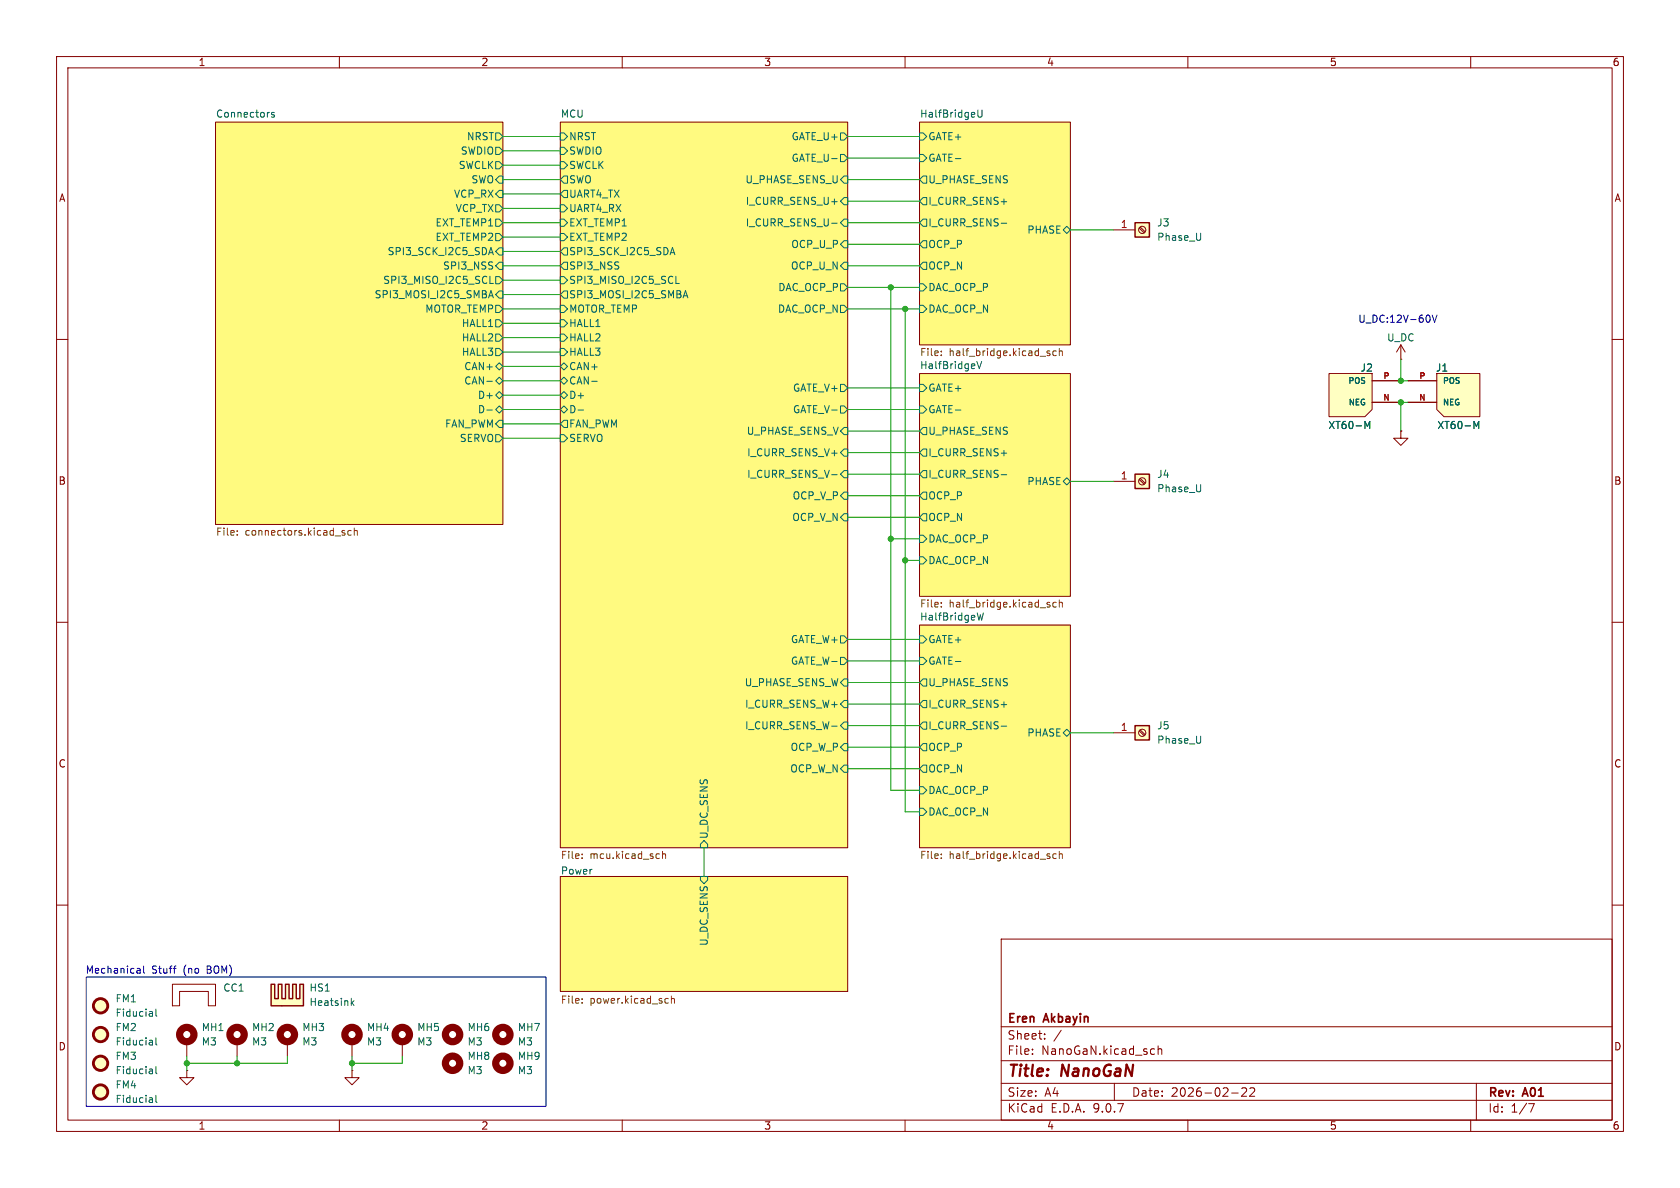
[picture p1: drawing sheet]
<svg xmlns="http://www.w3.org/2000/svg" width="297mm" height="210mm" viewBox="0 0 297 210" stroke-linecap="round" stroke-linejoin="round" font-family="sans-serif">
<g fill="none" stroke="#840000" stroke-width=".18">
<path d="M10 10h277v190h-277zM12 12h273v186h-273zM60 10v2M110 10v2M160 10v2M210 10v2M260 10v2M38.1 21.6h50.8v71.1h-50.8zM99.1 21.6h50.8v128.3h-50.8zM162.6 21.6h26.6v39.4h-26.6zM10 60h2M162.6 66h26.6v39.4h-26.6z"/>
<path d="M285 60h2M10 110h2M162.6 110.5h26.6v39.4h-26.6zM285 110h2M99.1 154.9h50.8v20.4h-50.8zM10 160h2M177 166h108v32h-108zM285 160h2M60 198v2M110 198v2M160 198v2M177 194.5h108"/>
<path d="M177 191.5h108M177 187.5h108M177 181.5h108M182.5 186.3v.1M182.5 185.5v.1M184.7 183.6v.1M184.7 182.8v.1M187.6 182.1l-1.3 2M197 191.5v3M203.7 185.4l.4 .1M204.1 186.3l-.4 .1M204.7 185.5l.3-.1 .3 .1 .1 .9"/>
<path d="M204.7 184.9v1.5M210 198v2M217.7 193.2h1.2M219.5 192.4l.6-.1 .2 .1 .1 .3-.9 1.1h.9M221 192.4l.5-.1 .2 .1 .1 .3-.9 1.1h.9M260 198v2M261 191.5v6.5M270.2 195.1h1l-.6 1.5"/>
</g>
<g fill="#fffa80" stroke="#fffa80" stroke-width=".18">
<path d="M99.1 21.6h50.8v128.3h-50.8z"/>
<path d="M99.1 154.9h50.8v20.4h-50.8z"/>
</g>
<g fill="#fffa7f" stroke="#fffa7f" stroke-width=".18">
<path d="M162.6 66h26.6v39.4h-26.6z"/>
<path d="M38.1 21.6h50.8v71.1h-50.8z"/>
<path d="M162.6 110.5h26.6v39.4h-26.6z"/>
<path d="M162.6 21.6h26.6v39.4h-26.6z"/>
</g>
<g fill="none" stroke="#006464" stroke-width=".18">
<path d="M48.5 19.9h-.3l-.2 .1 .1 .2 .4 .2v.3h-.5M172.9 19.4v1.1l.2 .2h.4l.1-.2v-1.1M87.6 36.2h.7l.6 .6-.6 .7h-.7zM87.6 23.5h.7l.6 .6-.6 .7h-.7zM87.6 28.6h.7l.6 .6-.6 .6h-.7zM87.6 26h.7l.6 .7-.6 .6h-.7zM87.6 38.7h.7l.6 .7-.6 .6h-.7zM88.3 33.7h.6v1.2h-.6l-.7-.6zM88.3 31.1h.6v1.3h-.6l-.7-.6zM99.1 26h.6l.6 .7-.6 .6h-.6zM99.1 28.6h.6l.6 .6-.6 .6h-.6zM99.1 23.5h.6l.6 .6-.6 .7h-.6z"/>
<path d="M99.1 38.7h.6l.6 .7-.6 .6h-.6zM99.1 36.2h.6l.6 .6-.6 .7h-.6zM99.7 31.1h.6v1.3h-.6l-.6-.6zM99.7 33.7h.6v1.2h-.6l-.6-.6zM147 35.7h1M147 39.5h1M148.6 27.3h.6l.7 .6-.7 .7h-.6zM148.6 23.5h.6l.7 .6-.7 .7h-.6zM149.2 31.1h.7v1.3h-.7l-.6-.6zM149.2 34.9h.7v1.3h-.7l-.6-.6zM149.2 38.7h.7v1.3h-.7l-.6-.6zM162.6 27.3h.6l.6 .6-.6 .7h-.6z"/>
<path d="M162.6 23.5h.6l.6 .6-.6 .7h-.6zM163.2 31.1h.6v1.3h-.6l-.6-.6zM163.2 34.9h.6v1.3h-.6l-.6-.6zM163.2 38.7h.6v1.3h-.6l-.6-.6zM177 39.5h1M86.4 52.6l.4-1.2 .4 1.2M86.5 52.3h.6M86.5 44.7h.6M86.6 50.1h.6M86.8 43.8l.4 1.2M87.6 48.9h.7l.6 .6-.6 .7h-.7zM87.6 44.5l.7-.7h.6v1.3h-.6z"/>
<path d="M87.6 56.5h.7l.6 .7-.6 .6h-.7zM87.6 54h.7l.6 .6-.6 .6h-.7zM87.6 59.1h.7l.6 .6-.6 .6h-.7zM87.6 41.3h.7l.6 .6-.6 .6h-.7zM88.3 51.4h.6v1.3h-.6l-.7-.6zM88.3 46.4h.6v1.2h-.6l-.7-.6zM99.1 41.3h.6l.6 .6-.6 .6h-.6zM99.1 48.9h.6l.6 .6-.6 .7h-.6zM99.1 44.5l.6-.7h.6v1.3h-.6zM99.1 54h.6l.6 .6-.6 .6h-.6zM99.1 59.1h.6l.6 .6-.6 .6h-.6zM99.1 56.5h.6l.6 .7-.6 .6h-.6z"/>
<path d="M99.7 51.4h.6v1.3h-.6l-.6-.6zM99.7 46.4h.6v1.2h-.6l-.6-.6zM118.6 44.7h.6M118.9 43.8l.4 1.2M119.5 50.1h.6M120.8 52.6l.4-1.2 .4 1.2M120.9 52.3h.6M148.6 50.2h.6l.7 .6-.7 .6h-.6zM148.6 54h.6l.7 .6-.7 .6h-.6zM149.2 42.5h.7v1.3h-.7l-.6-.6zM149.2 46.4h.7v1.2h-.7l-.6-.6zM162.6 54h.6l.6 .6-.6 .6h-.6z"/>
<path d="M162.6 50.2h.6l.6 .6-.6 .6h-.6zM163.2 42.5h.6v1.3h-.6l-.6-.6zM163.2 46.4h.6v1.2h-.6l-.6-.6zM188 40.6l.6-.6 .6 .6-.6 .7zM86.1 72.5h.9M86.1 67.4h.9M87.6 61.6h.7l.6 .6-.6 .7h-.7zM87.6 69.9l.7-.7 .6 .7-.6 .6zM87.6 76.8h.7l.6 .7-.6 .6h-.7zM87.6 64.8l.7-.7 .6 .7-.6 .6zM87.6 67.3l.7-.6 .6 .6-.6 .6zM88.3 71.8l.6 .6-.6 .6-.7-.6z"/>
<path d="M88.3 74.3h.6v1.3h-.6l-.7-.7zM99.1 61.6h.6l.6 .6-.6 .7h-.6zM99.1 69.9l.6-.7 .6 .7-.6 .6zM99.1 76.8h.6l.6 .7-.6 .6h-.6zM99.1 64.8l.6-.7 .6 .7-.6 .6zM99.1 67.3l.6-.6 .6 .6-.6 .6zM99.7 71.8l.6 .6-.6 .6-.6-.6zM99.7 74.3h.6v1.3h-.6l-.6-.7zM102.2 72.5h1M104.6 67.4h1M148.6 71.8h.6l.7 .6-.7 .6h-.6zM148.6 67.9h.6l.7 .7-.7 .6h-.6z"/>
<path d="M149.2 75.6h.7v1.2h-.7l-.6-.6zM149.2 79.4h.7v1.2h-.7l-.6-.6zM162.6 71.8h.6l.6 .6-.6 .6h-.6zM162.6 67.9h.6l.6 .7-.6 .6h-.6zM163.2 75.6h.6v1.2h-.6l-.6-.6zM163.2 79.4h.6v1.2h-.6l-.6-.6zM172.7 63.9l.4 1.3 .4-1.3M147 83.9h1M149.2 87h.7v1.3h-.7l-.6-.7zM149.2 90.8h.7v1.3h-.7l-.6-.7zM149.2 83.2h.7v1.3h-.7l-.6-.7zM162.6 98.4h.6l.6 .7-.6 .6h-.6z"/>
<path d="M162.6 94.6h.6l.6 .7-.6 .6h-.6zM163.2 87h.6v1.3h-.6l-.6-.7zM163.2 90.8h.6v1.3h-.6l-.6-.7zM163.2 83.2h.6v1.3h-.6l-.6-.7zM177 83.9h1M188 85.1l.6-.6 .6 .6-.6 .6zM148.6 112.4h.6l.7 .6-.7 .7h-.6zM148.6 116.2h.6l.7 .6-.7 .7h-.6zM162.6 116.2h.6l.6 .6-.6 .7h-.6zM162.6 112.4h.6l.6 .6-.6 .7h-.6zM173.8 108.3l-.3 1.3-.2-.9-.2 .9M147 128.4h1"/>
<path d="M149.2 120h.7v1.3h-.7l-.6-.6zM149.2 131.4h.7v1.3h-.7l-.6-.6zM149.2 135.3h.7v1.2h-.7l-.6-.6zM149.2 127.6h.7v1.3h-.7l-.6-.6zM149.2 123.8h.7v1.3h-.7l-.6-.6zM162.6 139.1h.6l.6 .6-.6 .6h-.6zM163.2 120h.6v1.3h-.6l-.6-.6zM163.2 135.3h.6v1.2h-.6l-.6-.6zM163.2 131.4h.6v1.3h-.6l-.6-.6zM163.2 123.8h.6v1.3h-.6l-.6-.6zM163.2 127.6h.6v1.3h-.6l-.6-.6zM177 128.4h1"/>
<path d="M188 129.5l.6-.6 .6 .6-.6 .7zM123.8 154.9h1.3v.7l-.6 .6-.7-.6zM124.5 148.6l.6 .6v.7h-1.3v-.7zM162.6 142.9h.6l.6 .6-.6 .6h-.6z"/>
</g>
<g fill="none" stroke="#725600" stroke-width=".18">
<path d="M166.4 62.1v.1M166.4 62.7v.2M185.3 62.4l.3 .1v.2l-.1 .2h-.3M185.3 62l.3 .1M186.7 62.1l-.3-.1-.3 .3 .1 .5h.5M187.3 61.6v1.3M187.3 62.1l.2-.1 .3 .1v.8M41.9 94.5v.1M41.9 93.8v.2M60.8 94.2l.2 .2-.2 .2M60.8 93.8h.1M62.1 93.8h-.4l-.2 .2 .1 .6h.5"/>
<path d="M62.6 93.9l.2-.1h.3l.1 .8M62.6 93.3v1.3M166.4 107.2v.1M166.4 106.5v.2M185.3 106.9l.3 .1v.1l-.1 .2h-.3M185.3 106.5h.3M186.7 106.5h-.3l-.3 .2 .1 .6h.5M187.3 106.6l.2-.1h.3v.8M187.3 106v1.3M102.9 151.6v.2M102.9 151v.1M116.5 150.9l.1 .1"/>
<path d="M116.6 151.7l-.1 .1M117.1 150.5v1.3M117.1 151l.2-.1 .3 .1 .1 .8M166.4 151v.1M166.4 151.6v.2M185.3 150.9l.3 .1M185.3 151.3l.3 .1v.2l-.1 .2h-.3M186.7 151l-.3-.1-.3 .3 .1 .5h.5M187.3 151l.2-.1 .3 .1v.8M187.3 150.5v1.3M102.9 176.6v.1M102.9 177.2v.1"/>
<path d="M117.8 176.5l.3 .1M118.1 177.3h-.3M118.7 176.6l.2-.1 .3 .1v.7M118.7 176.1v1.2"/>
</g>
<path d="M200.7 83.8h2.5v2.6h-2.5z" fill="#ffffc2"/>
<path d="M200.7 83.8h2.5v2.6h-2.5z" fill="none" stroke="#840000" stroke-width=".25"/>
<g fill="none" stroke="#840000" stroke-width=".18">
<path d="M196.8 85.1h3.9M201.4 84.8l.9 .8M201.6 84.6l.8 .8"/>
<circle cx="201.9" cy="85.1" r=".63"/>
</g>
<path d="M212.3 85.7l-.1 1.1" fill="none" stroke="#006464" stroke-width=".18"/>
<path d="M200.7 39.4h2.5v2.5h-2.5z" fill="#ffffc2"/>
<path d="M200.7 39.4h2.5v2.5h-2.5z" fill="none" stroke="#840000" stroke-width=".25"/>
<g fill="none" stroke="#840000" stroke-width=".18">
<path d="M196.8 40.6h3.9M201.4 40.3l.9 .8M201.6 40.1l.8 .9"/>
<circle cx="201.9" cy="40.6" r=".63"/>
</g>
<path d="M212.3 41.2l-.1 1.2" fill="none" stroke="#006464" stroke-width=".18"/>
<path d="M200.7 128.3h2.5v2.5h-2.5z" fill="#ffffc2"/>
<path d="M200.7 128.3h2.5v2.5h-2.5z" fill="none" stroke="#840000" stroke-width=".25"/>
<g fill="none" stroke="#840000" stroke-width=".18">
<path d="M196.8 129.5h3.9M201.4 129.2l.9 .8M201.6 129l.8 .9M33 189.2v1.3h1.3l-1.3 1.3-1.3-1.3h1.3M33 189.2h.1"/>
<circle cx="201.9" cy="129.5" r=".63"/>
</g>
<g fill="none" stroke="#006464" stroke-width=".18">
<path d="M212.3 130.1l-.1 1.2M26.9 183.9l.1 .8M26.9 189l.1 .8M26.9 194.1l.1 .8M27 189.7l-.2 .1M27 189.3h-.2M27 194.8l-.2 .1M27 194.3l-.2 .1M27 184.7h-.2M27 184.2h-.2M27.6 188.5v1.1l.1 .2M27.6 183.5v1l.1 .2"/>
<path d="M27.6 193.6v1.1l.1 .2"/>
</g>
<g fill="#ffffc2" stroke="#ffffc2" stroke-width=".18">
<circle cx="17.8" cy="188" r="1.27"/>
<circle cx="17.8" cy="193" r="1.27"/>
<circle cx="17.8" cy="182.9" r="1.27"/>
</g>
<g fill="none" stroke="#840000" stroke-width=".51">
<circle cx="17.8" cy="188" r="1.27"/>
<circle cx="17.8" cy="193" r="1.27"/>
<circle cx="17.8" cy="182.9" r="1.27"/>
</g>
<g fill="#ffffc2">
<path d="M47.9 174h.7v2.5h.6v-2.5h.6v2.5h.7l-.7 1.3h-1.9z"/>
<path d="M50.5 174h.6v2.5h.6v-2.5h.7v2.5h.6v-2.5h.6v3.8h-3.8l.7-1.3z"/>
</g>
<path d="M47.9 174h.7v2.5h.6v-2.5h.6v2.5h.7v-2.5h.6v2.5h.6v-2.5h.7v2.5h.6v-2.5h.6v3.8h-5.7z" fill="none" stroke="#840000" stroke-width=".25"/>
<path d="M26.9 178.9l.1 .7M27 179.6h-.2M27 179.1l-.2 .1M27.6 178.4v1.1l.1 .1M62.2 177.3l.4 .4M62.6 176.9l-.5 .5" fill="none" stroke="#006464" stroke-width=".18"/>
<g fill="none" stroke="#840000" stroke-width="1.3">
<circle cx="33" cy="182.9" r="1.27"/>
<circle cx="41.9" cy="182.9" r="1.27"/>
<circle cx="50.8" cy="182.9" r="1.27"/>
<circle cx="62.2" cy="182.9" r="1.27"/>
<circle cx="71.1" cy="182.9" r="1.27"/>
<circle cx="80" cy="188" r="1.27"/>
<circle cx="80" cy="182.9" r="1.27"/>
<circle cx="88.9" cy="188" r="1.27"/>
<circle cx="88.9" cy="182.9" r="1.27"/>
</g>
<path d="M247.6 63.5h.1M247.6 61l-.7 1.2M247.6 61l.8 1.2M247.6 61v2.5M30.5 174h7.6v3.8h-1.3v-2.5h-5.1v2.5h-1.2zM33 184.2v2.5M41.9 184.2v2.5M50.8 184.2v2.5M62.2 189.2v1.3h1.3l-1.3 1.3-1.2-1.3h1.2M62.2 189.2h.1M62.2 184.2v2.5M71.1 184.2v2.5" fill="none" stroke="#840000" stroke-width=".18"/>
<circle cx="17.8" cy="177.8" r="1.27" fill="#ffffc2" stroke="#ffffc2" stroke-width=".18"/>
<circle cx="17.8" cy="177.8" r="1.27" fill="none" stroke="#840000" stroke-width=".51"/>
<path d="M234.9 66h7.7v6.4l-1.3 1.3h-6.4z" fill="#ffffc2"/>
<path d="M234.9 66h7.7v6.4l-1.3 1.3h-6.4zM242.6 67.3h5M242.6 71.1h5M247.6 76.2v1.3h1.3l-1.3 1.2-1.2-1.2h1.2M247.6 76.2h.1" fill="none" stroke="#840000" stroke-width=".18"/>
<path d="M241.3 74.5l.4 .9 .5-.9v1.3" fill="none" stroke="#006464" stroke-width=".18"/>
<path d="M254 66h7.6v7.7h-6.3l-1.3-1.3z" fill="#ffffc2"/>
<path d="M242.6 67.3h5M242.6 71.1h5M247.6 76.2h.1M248.9 67.3h5.1M248.9 71.1h5.1M254 66h7.6v7.7h-6.3l-1.3-1.3z" fill="none" stroke="#840000" stroke-width=".18"/>
<path d="M241.3 74.5l.4 .9 .5-.9v1.3M260.6 74.5l.4 .9 .4-.9v1.3" fill="none" stroke="#006464" stroke-width=".18"/>
<g fill="none" stroke="#009600" stroke-width=".18">
<path d="M88.9 26.7h10.2M88.9 29.2h10.2M88.9 24.1h10.2M88.9 34.3h10.2M88.9 36.8h10.2M88.9 31.8h10.2M88.9 39.4h10.2M149.9 24.1h12.7M149.9 31.8h12.7M149.9 39.4h12.7M149.9 27.9h12.7M149.9 35.6h12.7"/>
<path d="M88.9 54.6h10.2M88.9 41.9h10.2M88.9 52.1h10.2M88.9 44.5h10.2M88.9 47h10.2M88.9 49.5h10.2M88.9 59.7h10.2M88.9 57.2h10.2M149.9 54.6h12.7M149.9 50.8h12.7M149.9 47h12.7M149.9 43.2h12.7"/>
<path d="M157.5 50.8v88.9h5.1M160 54.6v88.9h2.6M189.2 40.6h7.6M88.9 74.9h10.2M88.9 72.4h10.2M88.9 67.3h10.2M88.9 77.5h10.2M88.9 64.8h10.2M88.9 69.9h10.2M88.9 62.2h10.2M149.9 72.4h12.7M149.9 68.6h12.7"/>
<path d="M149.9 76.2h12.7M247.6 63.5v3.8h1.3M248.9 71.1h-1.3v5.1M149.9 87.6h12.7M149.9 91.4h12.7M149.9 83.8h12.7M149.9 80h12.7M157.5 95.3h5.1M160 99.1h2.6M189.2 85.1h7.6M149.9 113h12.7M149.9 116.8h12.7"/>
<path d="M149.9 120.7h12.7M149.9 132.1h12.7M149.9 128.3h12.7M149.9 124.5h12.7M149.9 135.9h12.7M189.2 129.5h7.6M124.5 149.9v5M33 186.7v2.5M41.9 186.7v1.3M50.8 186.7v1.3h-17.8M62.2 186.7v2.5M71.1 186.7v1.3h-8.9"/>
</g>
<path d="M252.8 55.9v.8M253.2 55.7l.4 1.3 .4-1.3M15.2 172.7h81.3v22.9h-81.3zM24.4 171.2h.3l.1 .8M24.8 172h-.4M24.8 171.5h-.4M25.4 170.8v1.1l.2 .1M30.6 171.2h.5M31 170.8h.1" fill="none" stroke="#0000c2" stroke-width=".18"/>
<g fill="#009600" stroke="#009600" stroke-width=".18">
<circle cx="62.2" cy="188" r=".46"/>
<circle cx="160" cy="54.6" r=".46"/>
<circle cx="157.5" cy="50.8" r=".46"/>
<circle cx="160" cy="99.1" r=".46"/>
<circle cx="157.5" cy="95.3" r=".46"/>
<circle cx="33" cy="188" r=".46"/>
<circle cx="41.9" cy="188" r=".46"/>
<circle cx="247.6" cy="67.3" r=".46"/>
<circle cx="247.6" cy="71.1" r=".46"/>
</g>
<g font-size="2.8" fill="#840000">
<text x="178" y="190.9">Title:</text>
<text x="187.7" y="190.9">NanoGaN</text>
</g>
<g font-size="2.1" fill="#840000">
<text x="178" y="184">Sheet:</text>
<text x="178" y="181.2">Eren</text>
<text x="184.7" y="181.2">Akbayin</text>
<text x="178" y="186.7">File:</text>
<text x="184.1" y="186.7">NanoGaN.kicad_sch</text>
<text x="178" y="196.9">KiCad</text>
<text x="178" y="194.1">Size:</text>
<text x="184.7" y="194.1">A4</text>
<text x="185.7" y="196.9">E.D.A.</text>
<text x="193.3" y="196.9">9.0.7</text>
<text x="200" y="194.1">Date:</text>
<text x="207" y="194.1">2026-02-22</text>
<text x="263" y="194.3">Rev:</text>
<text x="263" y="196.9">Id:</text>
<text x="267.1" y="196.9">1/7</text>
<text x="269.4" y="194.3">A01</text>
</g>
<g font-size="1.8" fill="#840000">
<text x="35" y="11.9">1</text>
<text x="85" y="11.9">2</text>
<text x="135" y="11.9">3</text>
<text x="185" y="11.9">4</text>
<text x="235" y="11.9">5</text>
<text x="285" y="11.9">6</text>
<text x="10.3" y="35.9">A</text>
<text x="285.3" y="35.9">A</text>
<text x="10.3" y="85.9">B</text>
<text x="285.3" y="85.9">B</text>
<text x="10.3" y="135.9">C</text>
<text x="285.3" y="135.9">C</text>
<text x="10.3" y="185.9">D</text>
<text x="285.3" y="185.9">D</text>
<text x="35" y="199.9">1</text>
<text x="85" y="199.9">2</text>
<text x="135" y="199.9">3</text>
<text x="185" y="199.9">4</text>
<text x="235" y="199.9">5</text>
<text x="285" y="199.9">6</text>
</g>
<g font-size="1.8" fill="#006464">
<text x="38.1" y="20.9">Connectors</text>
<text x="99.1" y="20.9">MCU</text>
<text x="162.6" y="20.9">HalfBridgeU</text>
<text x="81.4" y="27.5">SWDIO</text>
<text x="82.5" y="25">NRST</text>
<text x="100.5" y="27.5">SWDIO</text>
<text x="100.5" y="25">NRST</text>
<text x="139.9" y="28.8">GATE_U-</text>
<text x="139.9" y="25">GATE_U+</text>
<text x="164" y="28.8">GATE-</text>
<text x="164" y="25">GATE+</text>
<text x="80.2" y="35.2">VCP_RX</text>
<text x="81" y="30.1">SWCLK</text>
<text x="83.2" y="32.6">SWO</text>
<text x="100.5" y="30.1">SWCLK</text>
<text x="100.5" y="32.6">SWO</text>
<text x="100.5" y="35.2">UART4_TX</text>
<text x="131.7" y="32.6">U_PHASE_SENS_U</text>
<text x="164" y="32.6">U_PHASE_SENS</text>
<text x="76.9" y="40.2">EXT_TEMP1</text>
<text x="80.5" y="37.7">VCP_TX</text>
<text x="100.5" y="40.2">EXT_TEMP1</text>
<text x="100.5" y="37.7">UART4_RX</text>
<text x="131.7" y="36.4">I_CURR_SENS_U+</text>
<text x="131.7" y="40.2">I_CURR_SENS_U-</text>
<text x="164" y="36.4">I_CURR_SENS+</text>
<text x="164" y="40.2">I_CURR_SENS-</text>
<text x="181.5" y="41.5">PHASE</text>
<text x="204.5" y="40.2">J3</text>
<text x="68.4" y="45.3">SPI3_SCK_I2C5_SDA</text>
<text x="76.9" y="42.8">EXT_TEMP2</text>
<text x="78.2" y="47.9">SPI3_NSS</text>
<text x="100.5" y="42.8">EXT_TEMP2</text>
<text x="100.5" y="45.3">SPI3_SCK_I2C5_SDA</text>
<text x="100.5" y="47.9">SPI3_NSS</text>
<text x="139.7" y="47.9">OCP_U_N</text>
<text x="139.8" y="44">OCP_U_P</text>
<text x="164" y="44">OCP_P</text>
<text x="164" y="47.9">OCP_N</text>
<text x="204.5" y="42.8">Phase_U</text>
<text x="66.1" y="52.9">SPI3_MOSI_I2C5_SMBA</text>
<text x="67.6" y="50.4">SPI3_MISO_I2C5_SCL</text>
<text x="100.5" y="50.4">SPI3_MISO_I2C5_SCL</text>
<text x="100.5" y="52.9">SPI3_MOSI_I2C5_SMBA</text>
<text x="137.5" y="51.7">DAC_OCP_P</text>
<text x="164" y="51.7">DAC_OCP_P</text>
<text x="75.1" y="55.5">MOTOR_TEMP</text>
<text x="81.6" y="58">HALL1</text>
<text x="100.5" y="55.5">MOTOR_TEMP</text>
<text x="100.5" y="58">HALL1</text>
<text x="137.4" y="55.5">DAC_OCP_N</text>
<text x="164" y="55.5">DAC_OCP_N</text>
<text x="81.6" y="63.1">HALL3</text>
<text x="81.6" y="60.6">HALL2</text>
<text x="82" y="65.6">CAN+</text>
<text x="100.5" y="60.6">HALL2</text>
<text x="100.5" y="63.1">HALL3</text>
<text x="100.5" y="65.6">CAN+</text>
<text x="162.6" y="65.3">HalfBridgeV</text>
<text x="240.4" y="65.9">J2</text>
<text x="245.1" y="60.6">U_DC</text>
<text x="253.8" y="65.9">J1</text>
<text x="82" y="68.2">CAN-</text>
<text x="84.4" y="70.7">D+</text>
<text x="100.5" y="70.7">D+</text>
<text x="100.5" y="68.2">CAN-</text>
<text x="140.1" y="69.4">GATE_V+</text>
<text x="164" y="69.4">GATE+</text>
<text x="78.6" y="75.8">FAN_PWM</text>
<text x="84.4" y="73.3">D-</text>
<text x="100.5" y="73.3">D-</text>
<text x="100.5" y="75.8">FAN_PWM</text>
<text x="131.9" y="77.1">U_PHASE_SENS_V</text>
<text x="140.1" y="73.3">GATE_V-</text>
<text x="164" y="77.1">U_PHASE_SENS</text>
<text x="164" y="73.3">GATE-</text>
<text x="234.7" y="76">XT60-M</text>
<text x="254" y="76">XT60-M</text>
<text x="81.2" y="78.3">SERVO</text>
<text x="100.5" y="78.3">SERVO</text>
<text x="132" y="80.9">I_CURR_SENS_V+</text>
<text x="164" y="80.9">I_CURR_SENS+</text>
<text x="132" y="84.7">I_CURR_SENS_V-</text>
<text x="140" y="88.5">OCP_V_P</text>
<text x="164" y="88.5">OCP_P</text>
<text x="164" y="84.7">I_CURR_SENS-</text>
<text x="181.5" y="86">PHASE</text>
<text x="204.5" y="84.7">J4</text>
<text x="204.5" y="87.2">Phase_U</text>
<text x="140" y="92.3">OCP_V_N</text>
<text x="164" y="92.3">OCP_N</text>
<text x="164" y="99.9">DAC_OCP_N</text>
<text x="164" y="96.1">DAC_OCP_P</text>
<text x="139.7" y="113.9">GATE_W+</text>
<text x="162.6" y="109.8">HalfBridgeW</text>
<text x="164" y="113.9">GATE+</text>
<text x="139.7" y="117.7">GATE_W-</text>
<text x="164" y="117.7">GATE-</text>
<text x="131.6" y="121.5">U_PHASE_SENS_W</text>
<text x="131.6" y="125.3">I_CURR_SENS_W+</text>
<text x="164" y="121.5">U_PHASE_SENS</text>
<text x="164" y="125.3">I_CURR_SENS+</text>
<text x="131.6" y="129.1">I_CURR_SENS_W-</text>
<text x="164" y="129.1">I_CURR_SENS-</text>
<text x="181.5" y="130.4">PHASE</text>
<text x="204.5" y="129.1">J5</text>
<text x="204.5" y="131.7">Phase_U</text>
<text x="139.6" y="136.8">OCP_W_N</text>
<text x="139.7" y="132.9">OCP_W_P</text>
<text x="164" y="136.8">OCP_N</text>
<text x="164" y="132.9">OCP_P</text>
<text x="164" y="140.6">DAC_OCP_P</text>
<text x="125.3" y="148.4" transform="rotate(-90 125.3 148.4)">U_DC_SENS</text>
<text x="164" y="144.4">DAC_OCP_N</text>
<text x="99.1" y="154.7">Power</text>
<text x="125.3" y="167.3" transform="rotate(-90 125.3 167.3)">U_DC_SENS</text>
<text x="20.3" y="177.4">FM1</text>
<text x="20.3" y="179.9">Fiducial</text>
<text x="39.4" y="175.5">CC1</text>
<text x="54.6" y="175.5">HS1</text>
<text x="54.6" y="178">Heatsink</text>
<text x="20.3" y="182.5">FM2</text>
<text x="20.3" y="185">Fiducial</text>
<text x="35.6" y="185">M3</text>
<text x="35.6" y="182.5">MH1</text>
<text x="44.5" y="185">M3</text>
<text x="44.5" y="182.5">MH2</text>
<text x="53.3" y="185">M3</text>
<text x="53.3" y="182.5">MH3</text>
<text x="64.8" y="185">M3</text>
<text x="64.8" y="182.5">MH4</text>
<text x="73.7" y="185">M3</text>
<text x="73.7" y="182.5">MH5</text>
<text x="82.6" y="185">M3</text>
<text x="82.6" y="182.5">MH6</text>
<text x="91.4" y="185">M3</text>
<text x="91.4" y="182.5">MH7</text>
<text x="20.3" y="187.6">FM3</text>
<text x="20.3" y="190.1">Fiducial</text>
<text x="82.6" y="190.1">M3</text>
<text x="82.6" y="187.6">MH8</text>
<text x="91.4" y="190.1">M3</text>
<text x="91.4" y="187.6">MH9</text>
<text x="20.3" y="192.6">FM4</text>
<text x="20.3" y="195.2">Fiducial</text>
</g>
<g font-size="1.8" fill="#a90000">
<text x="198" y="40.4">1</text>
<text x="198" y="84.8">1</text>
<text x="198" y="129.3">1</text>
</g>
<g font-size="1.8" fill="#0000c2">
<text x="240" y="57.3">U_DC:12V-60V</text>
<text x="15.1" y="172.3">Mechanical</text>
<text x="26.8" y="172.3">Stuff</text>
<text x="32.5" y="172.3">(no</text>
<text x="36.8" y="172.3">BOM)</text>
</g>
<g font-size="1.8" fill="#725600">
<text x="162.6" y="63.3">File:</text>
<text x="167.8" y="63.3">half_bridge.kicad_sch</text>
<text x="38.1" y="95">File:</text>
<text x="43.3" y="95">connectors.kicad_sch</text>
<text x="162.6" y="107.7">File:</text>
<text x="167.8" y="107.7">half_bridge.kicad_sch</text>
<text x="99.1" y="152.2">File:</text>
<text x="104.3" y="152.2">mcu.kicad_sch</text>
<text x="162.6" y="152.2">File:</text>
<text x="167.8" y="152.2">half_bridge.kicad_sch</text>
<text x="99.1" y="177.7">File:</text>
<text x="104.3" y="177.7">power.kicad_sch</text>
</g>
<g font-size="1.4" fill="#006464">
<text x="238.3" y="68">POS</text>
<text x="238.3" y="71.9">NEG</text>
<text x="255" y="68">POS</text>
<text x="255" y="71.9">NEG</text>
</g>
<g font-size="1.4" fill="#a90000">
<text x="244.5" y="70.9">N</text>
<text x="244.5" y="67.1">P</text>
<text x="250.8" y="70.9">N</text>
<text x="250.8" y="67.1">P</text>
</g>
</svg>
